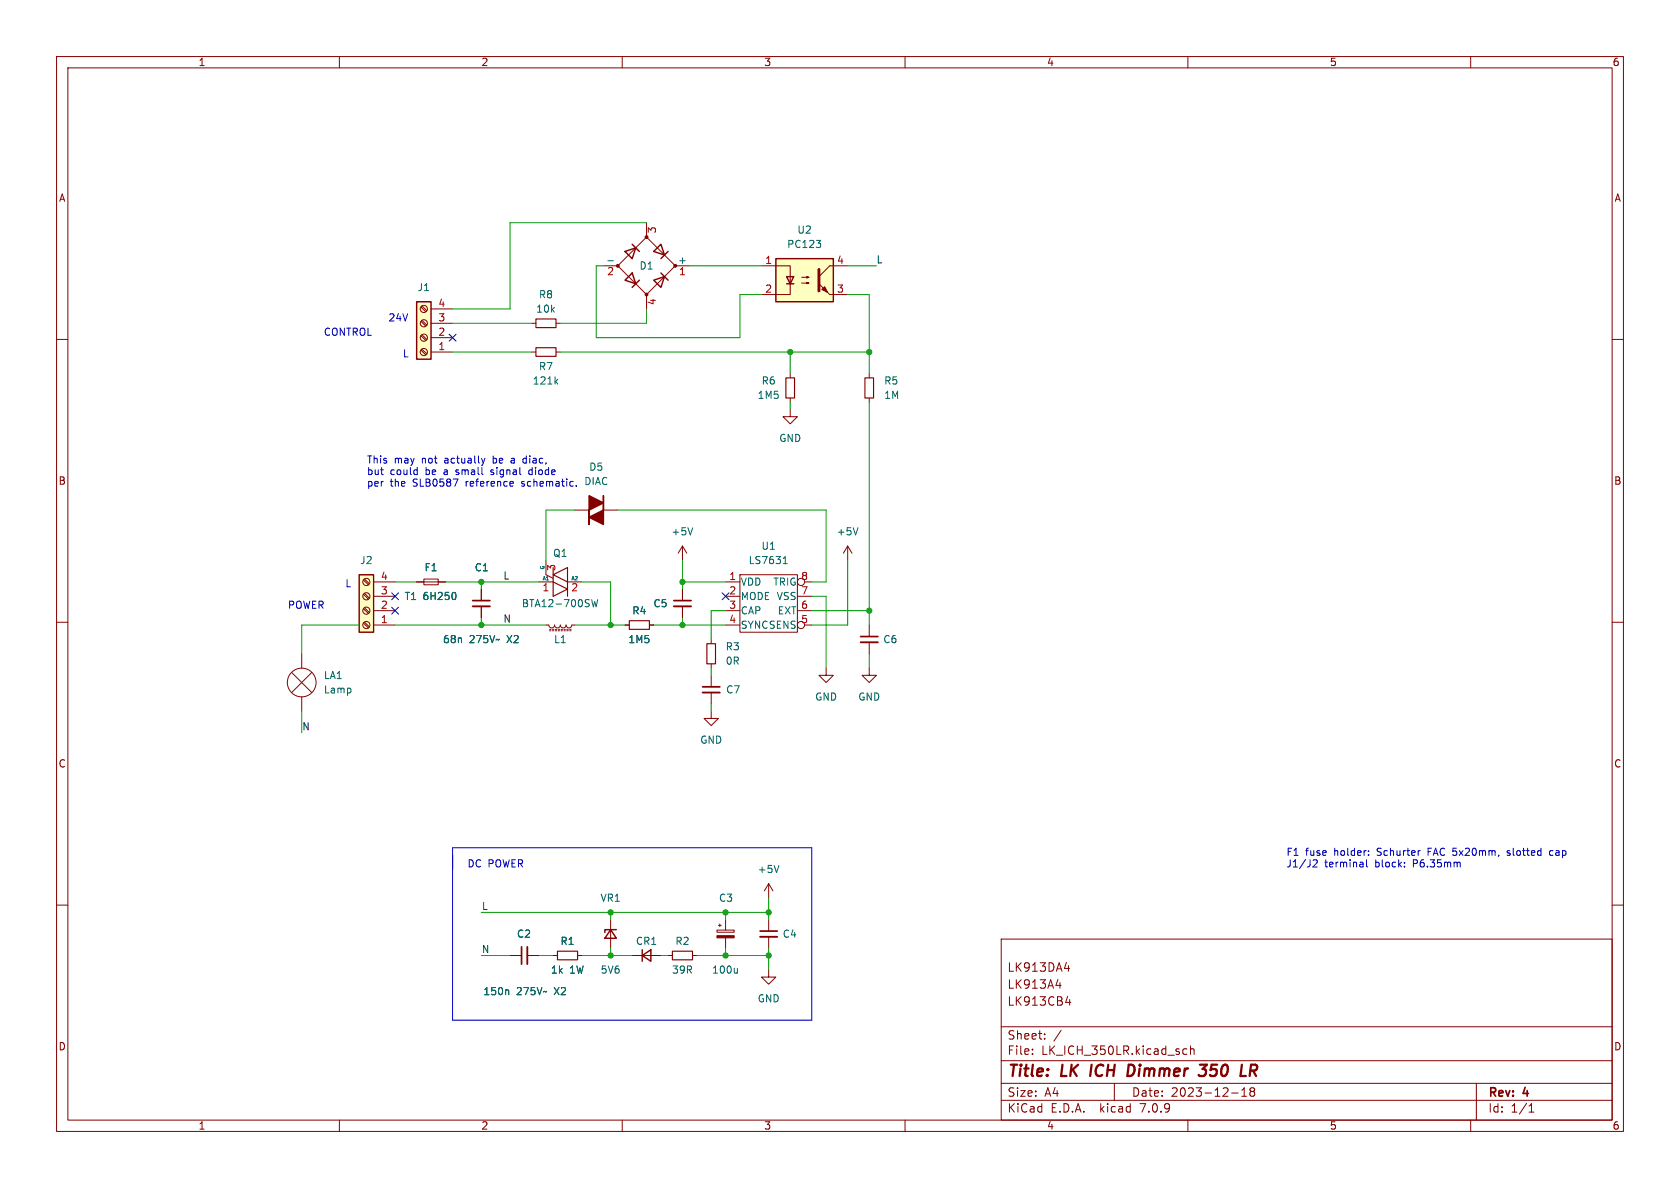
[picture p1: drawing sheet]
<svg xmlns="http://www.w3.org/2000/svg" width="297mm" height="210mm" viewBox="0 0 297 210" stroke-linecap="round" stroke-linejoin="round" font-family="sans-serif">
<g fill="none" stroke="#840000" stroke-width=".18">
<path d="M10 10h277v190h-277zM12 12h273v186h-273zM60 10v2M110 10v2M160 10v2M210 10v2M260 10v2M114.3 39.4v2.5M10 60h2M74.4 54.3l.9 .8M74.4 56.8l.9 .9M74.4 59.4l.9 .8"/>
<path d="M74.6 54.1l.9 .8M74.6 56.6l.9 .9M74.6 59.2l.9 .8M76.2 59.7h3.8M76.2 57.2h3.8M76.2 54.6h3.8M94 57.2h.7M98.3 57.2h.8M106.7 47h2.5M114.3 41.9l5.1 5.1-5.1 5.1-5.1-5.1zM114.3 52.1v2.5M119.4 47h2.5"/>
<path d="M134.6 47h5.1v5.1h-5.1M141.7 50h1.3l-.4 .2v-.3l.4 .1M141.7 49h1.3l-.4 .1v-.2l.4 .1M146.7 52.1h3.2M149.9 47h-3.2l-1.9 1.9M285 60h2M74.4 61.9l.9 .8M74.6 61.7l.9 .9M76.2 62.2h3.8M94 62.2h.7M98.3 62.2h.8M139.7 72.4v1.3h1.3l-1.3 1.2-1.3-1.2h1.3"/>
<path d="M139.7 66v.8M139.7 70.4v.7M153.7 66v.8M153.7 70.4v.7M96.5 99.1v2.5l1.3 .6M101.6 90.2h2.5M106.7 90.2h2.5M120.6 96.5l-.7 1.3M120.6 96.5v2.6M120.6 96.5l.8 1.3M149.9 96.5l-.8 1.3M149.9 96.5v2.6"/>
<path d="M149.9 96.5l.7 1.3M10 110h2M51.6 118.9l3.5 3.5M53.3 115.6v2.5M55.1 118.9l-3.5 3.5M64.3 102.5l.8 .9M64.3 105.1l.8 .8M64.3 107.6l.8 .9M64.3 110.2l.8 .8M64.4 102.4l.9 .8M64.4 104.9l.9 .8M64.4 107.4l.9 .9"/>
<path d="M64.4 110l.9 .8M66 102.9h3.8M66 105.4h3.8M66 108h3.8M66 110.5h3.8M73.7 102.9h5M74.9 102.4h2.6v1h-2.6zM85.1 104.1v2.1M85.1 107.2v2M95.2 102.9h2.6M96.5 110.5h.5l.2 .3 .3 .2 .4-.1 .1-.4 .2 .3 .3 .2 .4-.1 .2-.4 .1 .3 .4 .2 .3-.1 .2-.4 .1 .3 .4 .2 .3-.1 .2-.4h.5M97.2 111.3h.2"/>
<path d="M97.2 111.5h.2M97.7 111.3h.2M97.7 111.5h.2M98.2 111.3h.2M98.2 111.5h.2M98.7 111.3h.2M98.7 111.5h.2M99.2 111.3h.2M99.2 111.5h.2M99.7 111.3h.2M99.7 111.5h.2M100.2 111.3h.3"/>
<path d="M100.2 111.5h.3M100.3 102.9h2.6M100.7 111.3h.3M100.7 111.5h.3M110.5 110.5h.8M114.8 110.5h.8M120.6 104.1v2.1M120.6 107.2v2M125.7 113v.8M125.7 117.3v.8M125.7 119.4v2M128.3 102.9h2.5"/>
<path d="M128.3 105.4h2.5M128.3 108h2.5M128.3 110.5h2.5M130.8 101.6h10.2v10.2h-10.2zM141 105.4h2.5M141 108h2.5M142.2 102.9h1.3M142.2 110.5h1.3M146 118.1v1.3h1.3l-1.3 1.3-1.2-1.3h1.2M153.7 118.1v1.3h1.2l-1.2 1.3-1.3-1.3h1.3M153.7 110.5v2M153.7 113.5v2.1"/>
<path d="M285 110h2M53.3 123.2v2.5M125.7 125.7v1.3h1.3l-1.3 1.3-1.2-1.3h1.2M125.7 122.4v2.1M10 160h2M135.9 156.2l-.8 1.3M135.9 156.2v2.6M135.9 156.2l.8 1.3M285 160h2M90.2 168.9h2M93.2 168.9h2M97.8 168.9h.8"/>
<path d="M102.1 168.9h.8M107.9 162.6v5M111.8 168.9h5M118.1 168.9h.8M122.4 168.9h.8M126.7 164.4h3.1v.4h-3.1zM127 163.6h.5M127.3 163.3v.5M128.3 162.6v1.8M128.3 165.8v1.8M135.9 171.5v1.2h1.3l-1.3 1.3-1.3-1.3h1.3M135.9 162.6v2"/>
<path d="M135.9 165.6v2M177 166h108v32h-108zM186.7 174.2h.9M187.4 173.7v1M188.2 171.2h.9M188.4 177.2h.9M188.9 170.7v1M189.1 176.7v1M60 198v2M110 198v2M160 198v2M177 194.5h108"/>
<path d="M177 191.5h108M177 187.5h108M177 181.5h108M182.5 186.3v.1M182.5 185.5v.1M184.7 183.6v.1M184.7 182.8v.1M187.6 182.1l-1.3 2M197 191.5v3M209.2 186.3l.2 .1 .4-.1M209.8 185.5l-.4-.1-.2 .1M210 198v2"/>
<path d="M210.5 185.5l.2-.1 .3 .1 .1 .9M210.5 184.9v1.5M217.7 193.2h1.2M219.5 193.8h.9M219.5 192.7l.5-.4v1.5M221.2 192.9l-.2 .3v.3l.2 .3 .5-.1 .1-.2-.1-.4-.2-.2M221.2 192.9l-.2-.2 .2-.4 .5 .1 .1 .2-.3 .3M221.2 192.9h.3M260 198v2M261 191.5v6.5M270.3 196.6h.9M270.3 195.5l.4-.4v1.5"/>
<circle cx="74.9" cy="59.7" r=".63"/>
<circle cx="74.9" cy="57.1" r=".63"/>
<circle cx="74.9" cy="54.6" r=".63"/>
<circle cx="74.9" cy="62.2" r=".63"/>
<circle cx="64.8" cy="110.5" r=".63"/>
<circle cx="64.8" cy="107.9" r=".63"/>
<circle cx="64.8" cy="105.4" r=".63"/>
<circle cx="64.8" cy="102.9" r=".63"/>
<circle cx="141.6" cy="110.5" r=".63"/>
<circle cx="141.6" cy="102.9" r=".63"/>
<circle cx="53.3" cy="120.6" r="2.54"/>
</g>
<path d="M199.6 188.2l.7 .1M200.3 189.9l-.5 .3h-.5M212.1 188.2h1.3l-.8 .8h.3l.2 .2 .1 .6-.5 .4h-.5M219.3 190.2h1M221 189.3h.8a.55 .55 0 0 0 .5-.5 .55 .55 0 0 0-.4-.6h-.7l-.3 2M221.5 189.3l.6 .9" fill="none" stroke="#840000" stroke-width=".4"/>
<g fill="none" stroke="#006464" stroke-width=".18">
<path d="M107.5 46.1h.9M144.3 42.5h.8l-.4 .5M145 43l.1 .2-.1 .5M98.2 67.4l.4 .5M98.6 67l-.5 .5M122.5 93.3l-.5 1.3M138.5 99.6h.7M138.6 98.7l.2-.3v1.2M151.7 93.3l-.4 1.3M80.5 104.8l.1 .4-.1 .7M104.6 106l.3 1.3 .2-.9 .3 .9 .3-1.3M137.7 153l-.4 1.2"/>
<path d="M89.8 175l.1 .2v.6M130.4 171.2v.8M130.4 171.9l-.2 .1"/>
</g>
<g fill="none" stroke="#840000" stroke-width=".25">
<path d="M73.7 53.3h2.5v10.2h-2.5zM110.5 44.5l1.9-.7-.6 1.9zM111.8 48.3l.6 1.9-1.9-.7zM111.8 43.2l1.2 1.3M113 49.5l-1.2 1.3M115.6 44.5l1.2-1.3 .7 1.9zM115.6 49.5l1.9-.6-.7 1.9zM116.8 48.3l1.3 1.2M118.1 44.5l-1.3 1.2M137.2 45.7h10.1v7.6h-10.1zM139.1 48.9h1.2l-.6 1.3zM139.1 50.2h1.2"/>
<path d="M63.5 101.6h2.5v10.2h-2.5zM107.9 164.3l1.1 1.6h-2.1zM109 164.3h-2.1v.5M113.5 168.9l1.6-1v2zM113.5 167.9v2"/>
</g>
<path d="M94.7 56.4h3.6v1.5h-3.6zM94.7 61.5h3.6v1.5h-3.6zM138.9 66.8h1.6v3.6h-1.6zM152.9 66.8h1.5v3.6h-1.5zM97.8 100.3v5.1l2.5-1.3-2.5-1.2M100.3 102.9l-2.5-1.3 2.5-1.3v5.1M111.3 109.7h3.5v1.6h-3.5zM125 113.8h1.5v3.5h-1.5zM98.6 168.1h3.5v1.6h-3.5zM118.9 168.1h3.5v1.6h-3.5z" fill="none" stroke="#840000" stroke-width=".2"/>
<g fill="#840000" stroke="#840000" stroke-width=".18">
<path d="M126.7 165.4h3.1v.4h-3.1z"/>
<path d="M144.8 50.2l1.9 1.9z"/>
<path d="M145.3 51.2l.5-.5 .5 1z"/>
<circle cx="109.2" cy="47" r=".25"/>
<circle cx="114.3" cy="52.1" r=".25"/>
<circle cx="114.3" cy="41.9" r=".25"/>
<circle cx="119.4" cy="47" r=".25"/>
</g>
<g fill="#ffffc2" stroke="#ffffc2" stroke-width=".18">
<path d="M137.2 45.7h10.1v7.6h-10.1z"/>
<path d="M73.7 53.3h2.5v10.2h-2.5z"/>
<path d="M63.5 101.6h2.5v10.2h-2.5z"/>
</g>
<path d="M144.8 47.6v3.8" fill="none" stroke="#840000" stroke-width=".51"/>
<path d="M83.6 107.2h3M119.1 107.2h3.1M152.1 113.5h3.1M124.2 122.4h3.1M93.2 167.4v3M134.4 165.6h3" fill="none" stroke="#840000" stroke-width=".33"/>
<path d="M83.6 106.2h3M119.1 106.2h3.1M152.1 112.5h3.1M124.2 121.4h3.1M92.2 167.4v3M134.4 164.6h3" fill="none" stroke="#840000" stroke-width=".3"/>
<g fill="#840000" stroke="#840000" stroke-width=".25">
<path d="M104.1 87.6l2.6 1.3-2.6 1.3v2.5z"/>
<path d="M106.7 87.6v5.1l-2.6-1.3 2.6-1.2z"/>
</g>
<g fill="none" stroke="#0000c2" stroke-width=".18">
<path d="M73.6 83.1h.2M73.8 82.6v1.3M73.8 83.8l-.2 .1M80.1 84.7h.9l-.6 1.2M85.7 81l-.3 .9M86.8 83.8l.1 .1M86.9 83.1l-.1 .1 .1 .3M90.5 81l-.1 .1M90.5 81.4l-.2 .2 .2 .3M90.6 85.1l.2 .3-.7 .1M90.7 85.9h-.1M92.5 81.7l.4 .2"/>
<path d="M92.9 81l-.4 .1M94 83.1h-.4l-.1 .2v.5l.5 .1M101.9 85.8v.1M80 149.9h63.5v30.4h-63.5zM232.3 152l-.2 .1M232.6 152l.3 .2-.1 .3-.7 .8h.8M240.9 152.5l.1 .8M241 153.2l-.1 .1M241 152.7l-.1 .1M241.6 152v1.1l.2 .2M241.9 151.1v.1M241.9 150.4v.1"/>
<path d="M248.3 153.1v.2M248.3 152.5v.1M251 150.4h.1M258.1 152.5l.1 .8M266.4 151.2h.4M266.8 150.4l-.4 .1 .1 .2 .3 .1M274.5 150.4h-.3l-.3 .2 .2 .6h.4"/>
</g>
<g fill="none" stroke="#009600" stroke-width=".18">
<path d="M114.3 39.4h-24.1v15.2h-10.2M80 57.2h14M106.7 47h-1.3v12.7h25.4v-7.6h3.8M114.3 54.6v2.6h-15.2M121.9 47h12.7M149.9 52.1h3.8v13.9M149.9 47h5M80 62.2h14M99.1 62.2h54.6M139.7 62.2v3.8M139.7 71.1v1.3M153.7 71.1v39.4"/>
<path d="M101.6 90.2h-5.1v8.9M109.2 90.2h36.8v12.7h-2.5M120.6 99.1v5M149.9 99.1v11.4h-6.4M63.5 110.5h-10.2v5.1M69.8 102.9h3.9M69.8 110.5h26.7M78.7 102.9h16.5M85.1 102.9v1.2M85.1 109.2v1.3M101.6 110.5h8.9M102.9 102.9h5v7.6"/>
<path d="M115.6 110.5h12.7M120.6 102.9h7.7M120.6 109.2v1.3M125.7 118.1v1.3M128.3 108h-2.6v5M143.5 105.4h2.5v12.7M143.5 108h10.2M153.7 115.6v2.5M53.3 125.7v3.8M125.7 124.5v1.2M135.9 158.8v3.8M85.1 168.9h5.1"/>
<path d="M85.1 161.3h50.8M95.2 168.9h2.6M102.9 168.9h8.9M107.9 161.3v1.3M107.9 167.6v1.3M116.8 168.9h1.3M123.2 168.9h12.7M128.3 161.3v1.3M128.3 167.6v1.3M135.9 167.6v3.9"/>
</g>
<path d="M79.4 59.1l1.2 1.2M80.6 59.1l-1.2 1.2M69.2 104.8l1.3 1.2M69.2 107.3l1.3 1.3M70.5 104.8l-1.3 1.2M70.5 107.3l-1.3 1.3M127.7 104.8l1.2 1.2M128.9 104.8l-1.2 1.2" fill="none" stroke="#000084" stroke-width=".18"/>
<g fill="#009600" stroke="#009600" stroke-width=".18">
<circle cx="128.3" cy="161.3" r=".46"/>
<circle cx="128.3" cy="168.9" r=".46"/>
<circle cx="107.9" cy="161.3" r=".46"/>
<circle cx="135.9" cy="168.9" r=".46"/>
<circle cx="135.9" cy="161.3" r=".46"/>
<circle cx="107.9" cy="168.9" r=".46"/>
<circle cx="153.7" cy="108" r=".46"/>
<circle cx="120.6" cy="102.9" r=".46"/>
<circle cx="139.7" cy="62.2" r=".46"/>
<circle cx="153.7" cy="62.2" r=".46"/>
<circle cx="107.9" cy="110.5" r=".46"/>
<circle cx="120.6" cy="110.5" r=".46"/>
<circle cx="85.1" cy="110.5" r=".46"/>
<circle cx="85.1" cy="102.9" r=".46"/>
</g>
<g font-size="2.8" fill="#840000">
<text x="178" y="190.9">Title:</text>
<text x="187.7" y="190.9">LK ICH</text>
<text x="201" y="190.9">Dimmer</text>
<text x="214.5" y="190.9">350</text>
</g>
<g font-size="2.1" fill="#840000">
<text x="178" y="172">LK913DA4</text>
<text x="178" y="178">LK913CB4</text>
<text x="178" y="175">LK913A4</text>
<text x="178" y="184">Sheet:</text>
<text x="178" y="186.7">File:</text>
<text x="184.1" y="186.7">LK_ICH_350LR.kicad_sch</text>
<text x="178" y="196.9">KiCad</text>
<text x="178" y="194.1">Size:</text>
<text x="184.7" y="194.1">A4</text>
<text x="185.7" y="196.9">E.D.A.</text>
<text x="194.6" y="196.9">kicad</text>
<text x="200" y="194.1">Date:</text>
<text x="201.8" y="196.9">7.0.9</text>
<text x="207" y="194.1">2023-12-18</text>
<text x="263" y="194.3">Rev:</text>
<text x="263" y="196.9">Id:</text>
<text x="267.1" y="196.9">1/1</text>
<text x="269.4" y="194.3">4</text>
</g>
<g font-size="1.8" fill="#840000">
<text x="35" y="11.9">1</text>
<text x="85" y="11.9">2</text>
<text x="135" y="11.9">3</text>
<text x="185" y="11.9">4</text>
<text x="235" y="11.9">5</text>
<text x="285" y="11.9">6</text>
<text x="10.3" y="35.9">A</text>
<text x="285.3" y="35.9">A</text>
<text x="10.3" y="85.9">B</text>
<text x="285.3" y="85.9">B</text>
<text x="10.3" y="135.9">C</text>
<text x="285.3" y="135.9">C</text>
<text x="10.3" y="185.9">D</text>
<text x="285.3" y="185.9">D</text>
<text x="35" y="199.9">1</text>
<text x="85" y="199.9">2</text>
<text x="135" y="199.9">3</text>
<text x="185" y="199.9">4</text>
<text x="235" y="199.9">5</text>
<text x="285" y="199.9">6</text>
</g>
<g font-size="1.8" fill="#a90000">
<text x="116.3" y="41.3" transform="rotate(-90 116.3 41.3)">3</text>
<text x="135.2" y="46.7">1</text>
<text x="147.9" y="46.7">4</text>
<text x="107.2" y="49">2</text>
<text x="119.9" y="49">1</text>
<text x="135.2" y="51.8">2</text>
<text x="147.9" y="51.8">3</text>
<text x="77.4" y="59.4">2</text>
<text x="77.4" y="56.9">3</text>
<text x="77.4" y="54.4">4</text>
<text x="116.3" y="54" transform="rotate(-90 116.3 54)">4</text>
<text x="77.4" y="62">1</text>
<text x="98.5" y="101" transform="rotate(-90 98.5 101)">3</text>
<text x="67.2" y="107.7">2</text>
<text x="67.2" y="105.2">3</text>
<text x="67.2" y="102.6">4</text>
<text x="95.8" y="104.9">1</text>
<text x="100.9" y="104.9">2</text>
<text x="128.8" y="102.6">1</text>
<text x="128.8" y="105.2">2</text>
<text x="128.8" y="107.7">3</text>
<text x="141.5" y="107.7">6</text>
<text x="141.5" y="105.2">7</text>
<text x="141.5" y="102.6">8</text>
<text x="67.2" y="110.2">1</text>
<text x="128.8" y="110.2">4</text>
<text x="141.5" y="110.2">5</text>
</g>
<g font-size="1.8" fill="#006464">
<text x="140.9" y="41.5">U2</text>
<text x="113" y="47.9">D1</text>
<text x="119.8" y="46.7">+</text>
<text x="139.1" y="44">PC123</text>
<text x="73.7" y="51.7">J1</text>
<text x="95.2" y="52.9">R8</text>
<text x="94.7" y="55.5">10k</text>
<text x="95.2" y="65.6">R7</text>
<text x="94.1" y="68.2">121k</text>
<text x="133.9" y="70.7">1M5</text>
<text x="134.5" y="68.2">R6</text>
<text x="156.2" y="68.2">R5</text>
<text x="156.2" y="70.7">1M</text>
<text x="104.1" y="83.4">D5</text>
<text x="137.7" y="78.3">GND</text>
<text x="103.2" y="86">DIAC</text>
<text x="118.6" y="94.8">+5V</text>
<text x="147.8" y="94.8">+5V</text>
<text x="63.6" y="99.9">J2</text>
<text x="74.9" y="101.2">F1</text>
<text x="83.8" y="101.2">C1</text>
<text x="97.7" y="98.7">Q1</text>
<text x="132.3" y="99.9">LS7631</text>
<text x="134.5" y="97.4">U1</text>
<text x="71.4" y="106.3">T1</text>
<text x="74.8" y="106.3">6H250</text>
<text x="92.2" y="107.5">BTA12-700SW</text>
<text x="115.4" y="107.5">C5</text>
<text x="130.9" y="103.7">VDD</text>
<text x="130.9" y="106.3">MODE VSS</text>
<text x="136.6" y="103.7">TRIG</text>
<text x="78.2" y="113.9">68n</text>
<text x="83" y="113.9">275V~</text>
<text x="89.7" y="113.9">X2</text>
<text x="97.8" y="113.9">L1</text>
<text x="111" y="113.9">1M5</text>
<text x="111.7" y="108.8">R4</text>
<text x="130.9" y="108.8">CAP</text>
<text x="130.9" y="111.4">SYNCSENS</text>
<text x="137.4" y="108.8">EXT</text>
<text x="156.1" y="113.9">C6</text>
<text x="128.2" y="115.2">R3</text>
<text x="128.2" y="117.7">0R</text>
<text x="57.2" y="120.2">LA1</text>
<text x="57.2" y="122.8">Lamp</text>
<text x="128.3" y="122.8">C7</text>
<text x="144" y="124.1">GND</text>
<text x="151.6" y="124.1">GND</text>
<text x="123.7" y="131.7">GND</text>
<text x="133.9" y="154.5">+5V</text>
<text x="106.1" y="159.6">VR1</text>
<text x="127" y="159.6">C3</text>
<text x="91.3" y="166">C2</text>
<text x="99" y="167.2">R1</text>
<text x="112.3" y="167.2">CR1</text>
<text x="119.3" y="167.2">R2</text>
<text x="138.3" y="166">C4</text>
<text x="97.3" y="172.3">1k</text>
<text x="100.7" y="172.3">1W</text>
<text x="106.1" y="172.3">5V6</text>
<text x="118.7" y="172.3">39R</text>
<text x="125.8" y="172.3">100u</text>
<text x="85.4" y="176.1">150n</text>
<text x="91.3" y="176.1">275V~</text>
<text x="98.1" y="176.1">X2</text>
<text x="133.9" y="177.4">GND</text>
</g>
<g font-size="1.8" fill="#0f0f0f">
<text x="154.9" y="46.6">L</text>
<text x="88.9" y="102.5">L</text>
<text x="88.9" y="110.1">N</text>
<text x="53.3" y="129.2">N</text>
<text x="85.1" y="160.9">L</text>
<text x="85.1" y="168.6">N</text>
</g>
<g font-size="1.8" fill="#0000c2">
<text x="57.1" y="59.4">CONTROL</text>
<text x="68.6" y="56.9">24V</text>
<text x="71.1" y="63.3">L</text>
<text x="64.8" y="82">This</text>
<text x="69.7" y="82">may</text>
<text x="74.7" y="82">not</text>
<text x="78.9" y="82">actually</text>
<text x="87.6" y="82">be</text>
<text x="91" y="82">a</text>
<text x="93.3" y="82">diac,</text>
<text x="64.8" y="84.1">but</text>
<text x="64.8" y="86.1">per</text>
<text x="69" y="84.1">could</text>
<text x="69" y="86.1">the</text>
<text x="73.1" y="86.1">SLB0587</text>
<text x="75.3" y="84.1">be</text>
<text x="78.7" y="84.1">a</text>
<text x="81.1" y="84.1">small</text>
<text x="82.6" y="86.1">reference</text>
<text x="87.4" y="84.1">signal</text>
<text x="92.7" y="86.1">schematic.</text>
<text x="94.4" y="84.1">diode</text>
<text x="50.8" y="107.7">POWER</text>
<text x="61" y="103.9">L</text>
<text x="82.5" y="153.4">DC POWER</text>
<text x="227.3" y="151.4">F1</text>
<text x="227.3" y="153.4">J1/J2</text>
<text x="230.8" y="151.4">fuse</text>
<text x="234.2" y="153.4">terminal</text>
<text x="236" y="151.4">holder:</text>
<text x="243.2" y="153.4">block:</text>
<text x="243.7" y="151.4">Schurter</text>
<text x="250.1" y="153.4">P6.35mm</text>
<text x="252.9" y="151.4">FAC 5x20mm,</text>
<text x="267.3" y="151.4">slotted</text>
<text x="275" y="151.4">cap</text>
</g>
<g font-size=".9" fill="#006464">
<text x="96.3" y="100.8" transform="rotate(-90 96.3 100.8)">G</text>
<text x="95.8" y="102.6">A1</text>
<text x="100.9" y="102.6">A2</text>
</g>
</svg>
